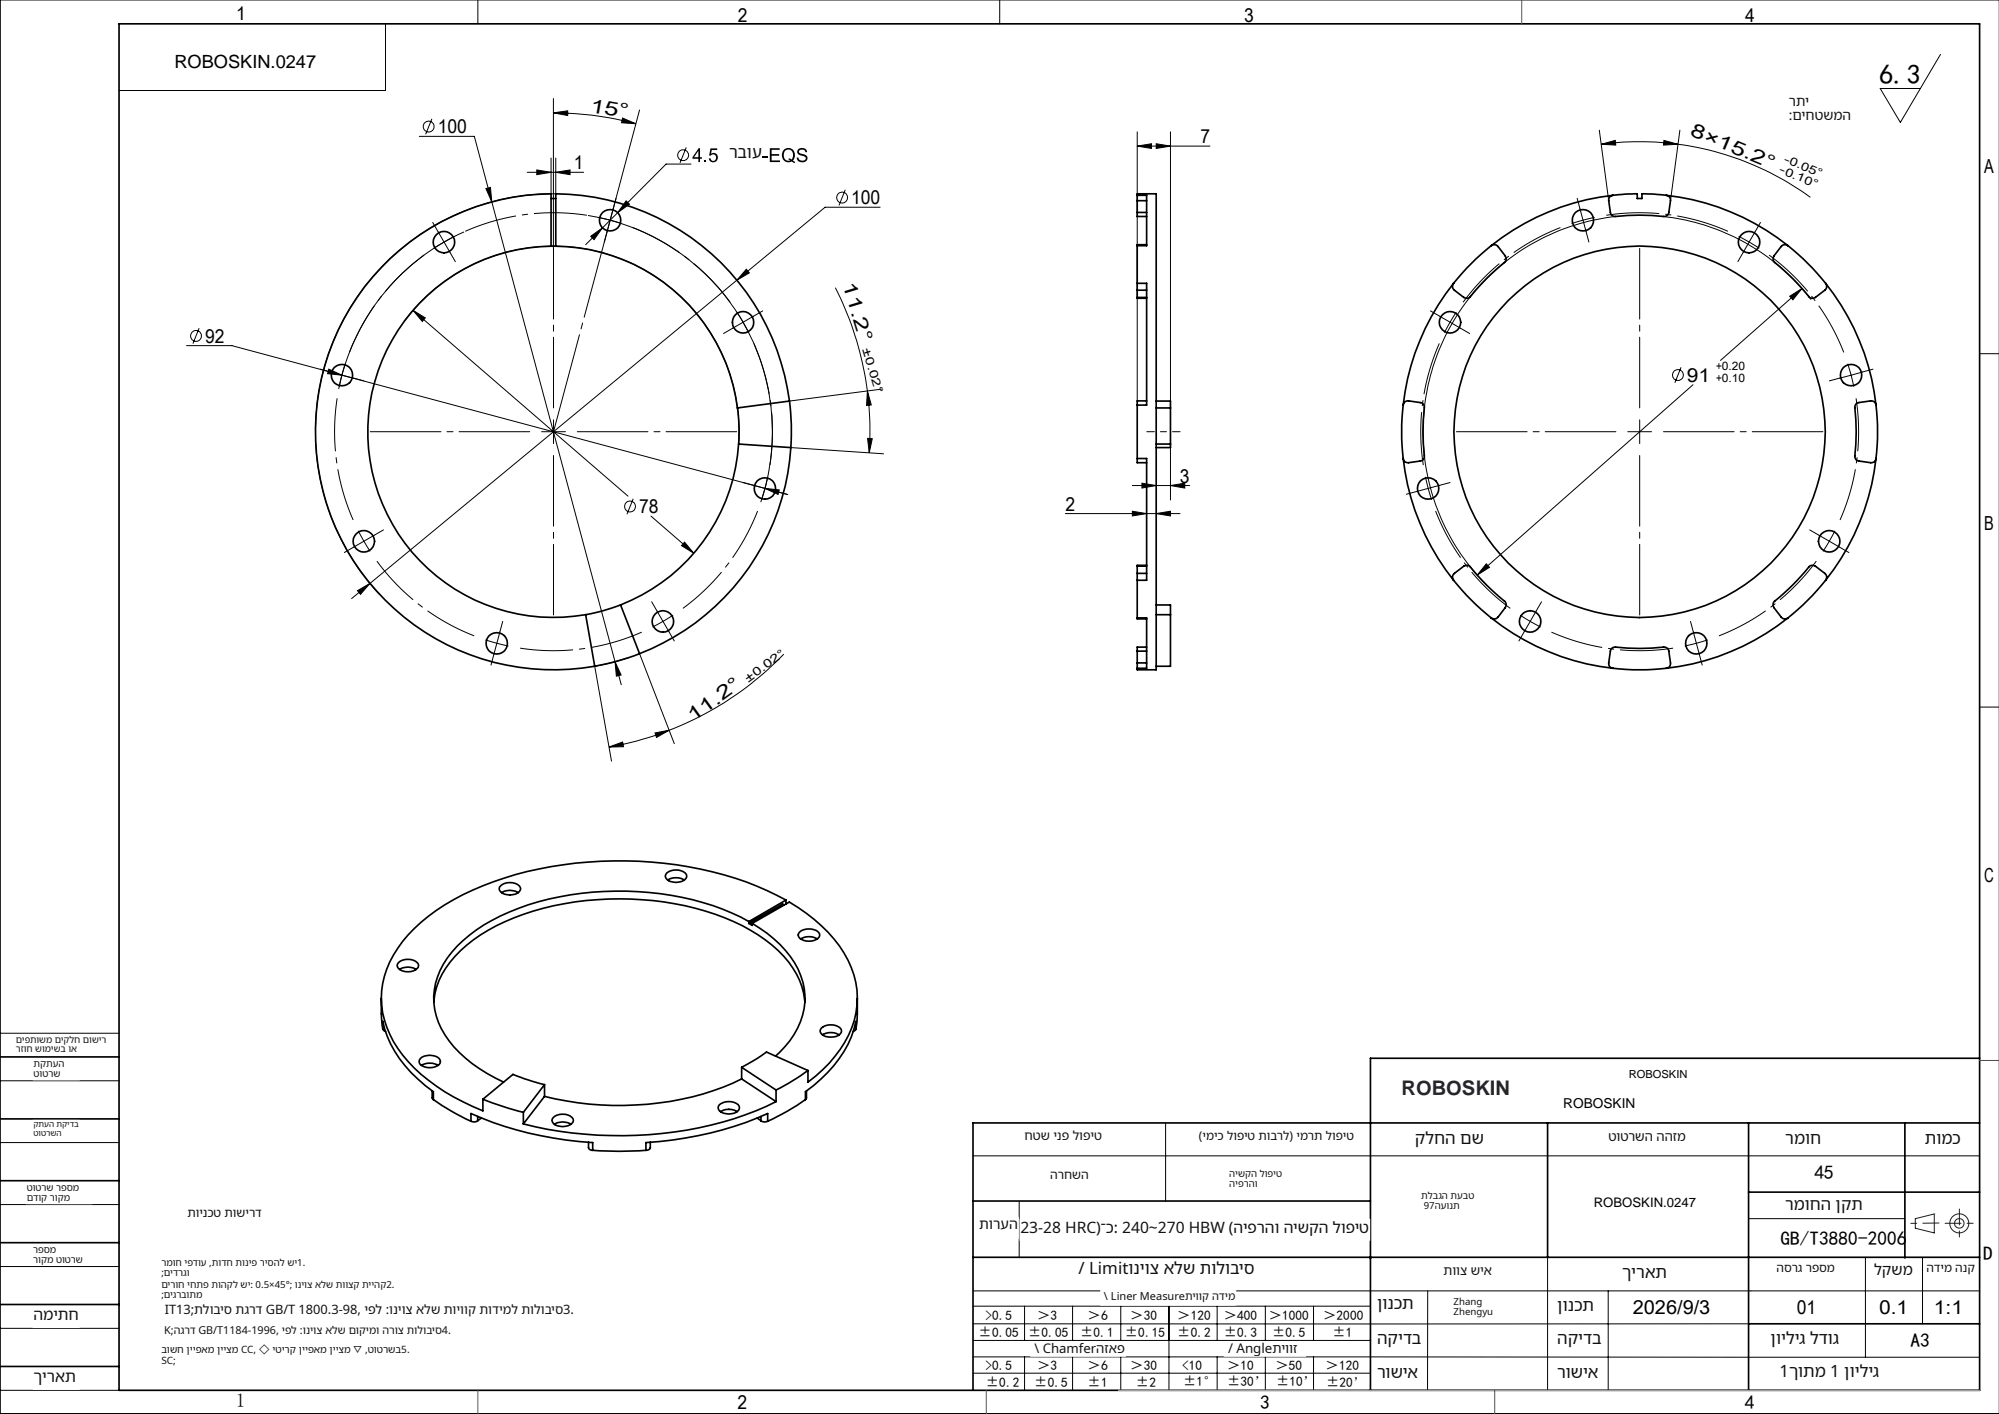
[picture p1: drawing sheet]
<svg xmlns="http://www.w3.org/2000/svg" width="420mm" height="297mm" viewBox="0 0 420 297" stroke-linecap="round" stroke-linejoin="round" font-family="sans-serif">
<g fill="none" stroke="#000" stroke-width=".21">
<path d="M100.4 0v5M210 0v5M420 0h-419.9v297h419.9M81 5v14h-56M407.7 11.4l-8.4 14.3-4.3-7.1h8.5M88.1 28.6h11.6l3.6 13.8M90.7 25l-1.3 3.2M102.1 39.6l.9-.2 .3 3zM110.8 36.2h11.8M112.8 35.7l3 .5-3 .5zM115.8 33.2v7.5M116.3 20.7v31.5"/>
<path d="M116.3 23.7l3-.4v1zM116.3 23.7a65.8 65.8 0 0 1 17.3 2.3M116.8 33.2v7.5a50 50 0 0 0-46.3 29.8 50 50 0 0 0 9.2 54.3M116.8 36.2l3-.5v1zM130.8 24.8l2.8 1.2-3-.2zM134.4 23.1l-6.2 23.1M144.2 31l-1.3 3.2M169.9 34.5h-30l-10.1 10.2M177.6 39.9l-1.3 3.2M238.9 30.7l3-.5v1zM238.9 27.7v56.5M238.9 30.7h15.3"/>
<path d="M242.9 30.2l3 .5-3 .5zM245.9 27.7v58M336 27.3l2 14.9M336.4 30.3l3-.8 .1 1zM336.4 30.3a61.4 61.4 0 0 1 16.1 0M349.6 29.5l2.9 .8-3 .2zM352.5 30.3a60.8 60.8 0 0 1 27.9 11.1M353 27.3l-2 14.9M97.5 48.7a46.1 46.1 0 0 0-26.3 33M103.3 42.4l25.9 96.6M123.5 45.3a46 46 0 0 1 36.3 60.2M124.1 49.6l2.5-1.7-1.8 2.4z"/>
<path d="M129.8 44.7l-6.8 6.7M131.6 42.2l.7 .7-2.5 1.8zM154.8 58.8l-80.9 66.9M156.8 56.5l.6 .8-2.6 1.5zM184.9 43.5h-11.5l-18.6 15.3M339.4 45.5a45.5 45.5 0 0 0-37.9 30.2 45.5 45.5 0 0 0 10.9 47.3M349.5 45.5a45.3 45.3 0 0 1 31 17.4M39.2 72.6h9.5l23.2 6.2M41.8 68.9l-1.3 3.3M69.1 77.5l2.8 1.3-3.1-.3zM69.4 78.1l2.5 .7M71.9 78.8l88.8 23.8"/>
<path d="M71.9 78.8l-.6 2.4M71.9 78.8l2.4 .6M72.6 76.4l-.7 2.4M84.9 67.5a39 39 0 0 1 44.8-13.4 39 39 0 0 1 25.5 39.2M86.8 65.2l2.6 1.6-.7 .7zM86.8 65.2l45.1 39M175.5 60.4a68.4 68.4 0 0 1 6.7 21.7M353.2 77.1l-1.3 3.3M376 62.2l2.6-1.6-1.9 2.4zM378.6 60.6l-17.1 15.1M388.2 76.4l.7 2.4M388.9 78.8l.6 2.4"/>
<path d="M388.9 78.8l-2.4 .6M391.3 78.1l-2.4 .7M415.9 74.3h4.1M166.2 94l19.4 1.3M182.2 82.1l.9 3-1 .1zM182.2 82.1a66 66 0 0 1 .4 13M182.3 92.1h1l-.7 3zM185.2 81.7l-19.3 2.5M245.9 93.3v11.7M355.7 80.8l-45.3 40M133 104.8l-1.3 3.2M136.8 108.4l9 7.8"/>
<path d="M143.8 113.9l2 2.3-2.6-1.6zM160.7 102.6l3 .3-.2 1zM160.7 102.6l4.8 1.3M223.8 107.9h24.1M237.9 102h12M237.9 107.4l3 .5-3 .5zM239.9 101.5l3 .5-3 .5zM242.9 107.9l3-.5v1zM245.9 102l3-.5v1zM312.3 118.4l.6 .8-2.5 1.6zM75.1 124.1l2.6-1.5-2 2.2zM129.2 139l1.3 2.8-1 .2z"/>
<path d="M129.2 139l1.3 4.8M132.1 138.1l-3.5 1.1-3.6 .7 3.5 20M134.4 137.3l7.3 18.9M164.7 137.4a67.7 67.7 0 0 1-24.1 16M128 156.9l2.8-1 .2 .9zM137.6 153.9l3-.5-2.7 1.5zM140.6 153.4a67.5 67.5 0 0 1-12.6 3.5M415.9 148.5h4.1M0 217h25M0 227h25M0 240h25M244.9 236v16.3"/>
<path d="M0 253h25M204.4 242.8h211.5M214.1 252.4v11.8M367.4 256h32.8M0 266h25M0 279h25M204.4 271.1h211.5M204.4 278.1h163M204.4 274.4h83.5M215.3 274.4v7.1M225.4 274.4v7.1M235.5 274.4v7.1"/>
<path d="M245.6 274.4v17.6M255.7 274.4v7.1M265.9 274.4v7.1M276 274.4v7.1M300 271.1l-.1 21M325.2 264.1v27.9M337.9 271.1v20.9M391.9 264.1v21M403.9 264.1v14M0 292h25M204.4 285l211.5 .1M204.4 288.4h83.5"/>
<path d="M204.5 281.5h83.5M215.3 285v7M225.4 285v7M235.5 285v7M255.7 285v7M265.9 285v7M276 285v7M287.9 292h128"/>
<circle cx="90.1" cy="26.6" r="1.14"/>
<circle cx="143.5" cy="32.6" r="1.14"/>
<circle cx="176.9" cy="41.5" r="1.15"/>
<circle cx="41.2" cy="70.6" r="1.14"/>
<circle cx="352.6" cy="78.8" r="1.14"/>
<circle cx="132.4" cy="106.4" r="1.15"/>
</g>
<g fill="none" stroke="#000" stroke-width=".21" stroke-dasharray="30.5 1.3 1.3 1.3" stroke-linecap="butt">
<path d="M93.3 50.8l-2.1 1.3M93.3 50.8l2.2-1.1M128.2 46.2l-2.4-.5M128.2 46.2l2.4 .8M332.6 46.2l-2.4 .8M332.6 46.2l2.4-.5M367.5 50.8l-2.2-1.1M367.5 50.8l2.1 1.3M156.1 67.7l-1.3-2.2M156.1 67.7l1.2 2.2M304.7 67.7l-1.2 2.2M304.7 67.7l1.3-2.2"/>
<path d="M76.5 113.7l1.3 2.1M76.5 113.7l-1.2-2.2M160.7 102.6l.6-2.4M160.7 102.6l-.7 2.4M300.1 102.6l.7 2.4M300.1 102.6l-.6-2.4M384.3 113.7l1.2-2.2M384.3 113.7l-1.3 2.1M104.4 135.1l2.4 .6M104.4 135.1l-2.4-.7M139.3 130.5l2.1-1.3M139.3 130.5l-2.2 1.2"/>
<path d="M321.5 130.5l2.2 1.2M321.5 130.5l-2.1-1.3M356.4 135.1l2.4-.7M356.4 135.1l-2.4 .6"/>
</g>
<g fill="none" stroke="#000" stroke-width=".21" stroke-dasharray="30.5 1.3 1.3 1.3" stroke-dashoffset="19.3" stroke-linecap="butt">
<path d="M89.1 53.6a46 46 0 0 0-15.7 20.4M123.3 45.2a46 46 0 0 0-25.5 3.4M327.8 47.8a46 46 0 0 0-20.4 15.7M363 48.6a46 46 0 0 0-25.5-3.4M153.4 63.5a46 46 0 0 0-20.4-15.7M302.4 72.1a46 46 0 0 0-3.4 25.6M387.4 74a46 46 0 0 0-15.7-20.4M70.8 83.7a46 46 0 0 0 3.4 25.5M161.8 97.7a46 46 0 0 0-3.4-25.6M79.2 117.9a46 46 0 0 0 20.4 15.7M301.6 107.3a46 46 0 0 0 15.7 20.5M386.6 109.2a46 46 0 0 0 3.4-25.5"/>
<path d="M109.3 136.1a46 46 0 0 0 25.5-3.3M143.5 127.8a46 46 0 0 0 15.7-20.5M326 132.8a46 46 0 0 0 25.5 3.3M361.2 133.6a46 46 0 0 0 20.4-15.7"/>
</g>
<g fill="none" stroke="#191924" stroke-width=".21">
<path d="M402.4 256l4-1v4l-4-1z"/>
<circle cx="411.7" cy="257" r="1"/>
<circle cx="411.7" cy="257" r="2"/>
</g>
<g fill="none" stroke="#000" stroke-width=".21" stroke-dasharray="30.5 1.3 1.3 1.3">
<path d="M92 48.7l-1.1-2M93.3 50.8l-1.3-2.1M93.3 50.8l1.2 2.2M94.5 53l1.2 2M127.6 48.7l-.6 2.1M128.2 46.2l.6-2.4M128.2 46.2l-.6 2.5M128.8 43.8l.6-2.1M332 43.8l-.6-2.1M332.6 46.2l-.6-2.4M332.6 46.2l.6 2.5M333.2 48.7l.6 2.1"/>
<path d="M366.3 53l-1.2 2M367.5 50.8l1.3-2.1M367.5 50.8l-1.2 2.2M368.8 48.7l1.1-2M69.4 78.1l-2.1-.6M74.3 79.4l2.2 .6M154 68.9l-2 1.2M156.1 67.7l2.2-1.3M156.1 67.7l-2.1 1.2M158.3 66.4l1.9-1.1M302.5 66.4l-1.9-1.1M304.7 67.7l-2.2-1.3"/>
<path d="M304.7 67.7l2.1 1.2M306.8 68.9l2 1.2M386.5 79.4l-2.2 .6M391.4 78.1l2.1-.6M116.3 90.7v-2.5M116.3 90.7h-2.5M116.3 90.7v2.5M116.3 90.7h2.5M344.5 90.7v-2.5M344.5 90.7h-2.5M344.5 90.7v2.5M344.5 90.7h2.5"/>
<path d="M74.3 114.9l-2 1.2M76.5 113.7l-2.2 1.2M76.5 113.7l2.1-1.3M78.6 112.4l2-1.1M158.3 101.9l-2.2-.5M160.7 102.6l2.4 .6M160.7 102.6l-2.4-.7M163.1 103.2l2.2 .6M297.7 103.2l-2.2 .6M300.1 102.6l-2.4 .6M300.1 102.6l2.4-.7M302.5 101.9l2.2-.5"/>
<path d="M382.2 112.4l-2-1.1M384.3 113.7l2.2 1.2M384.3 113.7l-2.1-1.3M386.5 114.9l2 1.2M103.7 137.5l-.5 2.2M104.4 135.1l-.7 2.4M104.4 135.1l.6-2.4M105 132.7l.6-2.2M138 128.4l-1.1-2M139.3 130.5l1.2 2.2M139.3 130.5l-1.3-2.1M140.5 132.7l1.2 1.9"/>
<path d="M320.3 132.7l-1.2 1.9M321.5 130.5l-1.2 2.2M321.5 130.5l1.3-2.1M322.8 128.4l1.1-2M355.8 132.7l-.6-2.2M356.4 135.1l.7 2.4M356.4 135.1l-.6-2.4M357.1 137.5l.5 2.2"/>
</g>
<path d="M111.3 90.7h-33.5M116.3 85.7v-33.5M116.3 95.7v33.5M121.3 90.7h33.5M339.5 90.7h-33.5M344.5 85.7v-33.5M344.5 95.7v33.5M349.5 90.7h33.5" fill="none" stroke="#000" stroke-width=".21" stroke-dasharray="30.5 1.3 1.3 1.3" stroke-dashoffset="15.6"/>
<path d="M247.9 90.7h-7" fill="none" stroke="#000" stroke-width=".21" stroke-dasharray="30.5 1.3 1.3 1.3" stroke-dashoffset="28.9"/>
<path d="M116.3 90.7l11.9-44.5" fill="none" stroke="#000" stroke-width=".21" stroke-dasharray="30.5 1.3 1.3 1.3" stroke-dashoffset="9.4"/>
<g fill="none" stroke="#000" stroke-width=".35">
<path d="M25 5h390.9v287h-390.9zM115.8 51.7a39 39 0 0 0-38.4 42.7 39 39 0 0 0 45.6 34.7M115.8 51.7v-11a50 50 0 0 0-49.3 54.6 50 50 0 0 0 58.5 44.6M115.8 51.7h1M115.8 41.7h1M116.8 51.7a39 39 0 0 1 38.1 34M116.8 51.7v-11a50 50 0 0 1 49.1 43.5M238.9 41v-.3h4v100h-4v-.3M238.9 59.5h2v25.6h-2M238.9 51.6v7.9M238.9 41h2v10.6h-2M238.9 59.5v1.5"/>
<path d="M238.9 41v1.2M238.9 44.6v.9h2M238.9 42.2v2.4M238.9 42.2h2M238.9 44.6h2M240.9 51.4h-2v.2M305.4 59.5a50.4 50.4 0 0 0-10.6 25.6M313.3 51.6a1.03 1.03 0 0 1 1.4 .2l1.6 2a1.03 1.03 0 0 1-.2 1.3 56.4 56.4 0 0 0-7.5 7.4l-.5 .1-.5-.1-2-1.5a1.03 1.03 0 0 1-.2-1.5M313.3 51.6a52.3 52.3 0 0 0-7.9 7.9M338.9 41a.98 .98 0 0 0-.9 1.2l.3 2.4a.98 .98 0 0 0 1.1 .9 58.4 58.4 0 0 1 10.5-.1l.5-.2 .2-.4 .4-2.6a.98 .98 0 0 0-.9-1.2M338.9 41l5.1-.3v1h1v-1l5.1 .3M338.9 41a50.4 50.4 0 0 0-25.6 10.6"/>
<path d="M350.1 41a50.4 50.4 0 0 1 25.6 10.6M375.7 51.6a1.03 1.03 0 0 0-1.5 .2l-1.5 2a1.03 1.03 0 0 0 .2 1.3 56.4 56.4 0 0 1 7.4 7.4l.6 .1 .5-.1 2-1.5a1.03 1.03 0 0 0 .2-1.5M375.7 51.6a52.3 52.3 0 0 1 7.9 7.9M383.6 59.5a50.4 50.4 0 0 1 10.6 25.6M238.9 62.5v.1h2M238.9 61h2M238.9 62.5h2M238.9 61v1.5M154.9 85.7a37.1 37.1 0 0 1 .3 7.6M155.2 93.3a39.1 39.1 0 0 1-24.8 33.8M155.2 93.3l11 .7M165.9 84.2a48.4 48.4 0 0 1 .3 9.8"/>
<path d="M165.9 84.2l-11 1.5M166.2 94a49.9 49.9 0 0 1-31.8 43.3M238.9 96.3h2v25.6h-2M238.9 85.1v11.2M238.9 96.3v.9h2M240.9 84.2h-2v.9M242.9 84.2h3v1.5M242.9 85.7h3M242.9 93.3h3M245.9 85.7v7.6M245.9 93.3v.7h-3M294.8 85.1a.98 .98 0 0 1 1.1-.9l2.5 .4a.98 .98 0 0 1 .9 1.1 58.4 58.4 0 0 0-.1 10.4l-.3 .5-.3 .2-2.7 .4a.98 .98 0 0 1-1.1-.9"/>
<path d="M294.8 85.1a49.7 49.7 0 0 0 0 11.2M294.8 96.3a50.4 50.4 0 0 0 10.6 25.6M394.2 85.1a.98 .98 0 0 0-1.2-.9l-2.4 .4a.98 .98 0 0 0-.9 1.1 58.4 58.4 0 0 1 0 10.4l.3 .5 .4 .2 2.6 .4a.98 .98 0 0 0 1.2-.9M394.2 85.1a49.7 49.7 0 0 1 0 11.2M394.2 96.3a50.4 50.4 0 0 1-10.6 25.6M238.9 118.9v1.5M238.9 118.9h2M240.9 118.7h-2v.2M123 129.1l2 10.8M130.4 127.1a40.5 40.5 0 0 1-7.4 2M130.4 127.1l4 10.2M134.4 137.3a51 51 0 0 1-9.4 2.6"/>
<path d="M238.9 129.8h2v10.6h-2M238.9 121.9v7.9M238.9 120.4v1.5M238.9 129.8v.2h2M238.9 139.2v1.2M238.9 120.4h2M238.9 136.8v2.4M238.9 139.2h2M238.9 136.8h2M240.9 135.9h-2v.9M242.9 127.1h3v2M242.9 129.1h3"/>
<path d="M245.9 129.1v10.8h-3M305.4 121.9a1.03 1.03 0 0 1 .2-1.5l2-1.5a1.03 1.03 0 0 1 1.3 .2 56.4 56.4 0 0 0 7.4 7.4l.1 .6-.1 .5-1.6 2a1.03 1.03 0 0 1-1.4 .2M305.4 121.9a52.3 52.3 0 0 0 7.9 7.9M313.3 129.8a50.4 50.4 0 0 0 25.6 10.6M375.7 129.8a50.4 50.4 0 0 1-25.6 10.6M383.6 121.9a1.03 1.03 0 0 0-.2-1.5l-2-1.5a1.03 1.03 0 0 0-1.4 .2 56.4 56.4 0 0 1-7.4 7.4l-.1 .6 .2 .5 1.5 2a1.03 1.03 0 0 0 1.5 .2M383.6 121.9a52.3 52.3 0 0 1-7.9 7.9M338.9 140.4a.98 .98 0 0 1-.9-1.2l.3-2.4a.98 .98 0 0 1 1.1-.9 58.4 58.4 0 0 0 10.5 .1l.5 .2 .2 .4 .4 2.6a.98 .98 0 0 1-.9 1.2M338.9 140.4a49.7 49.7 0 0 0 11.2 0M105.2 186.1a3 3 0 0 1 4.1 .2 1.38 1.38 0 0 1-1.6 1.6 2.33 2.33 0 0 1-2.8-1.2zM105.4 187.5a3.3 3.3 0 0 1 3.5 0M140.1 183.4a3.1 3.1 0 0 1 4.1 .3 1.43 1.43 0 0 1-1.6 1.6 2.35 2.35 0 0 1-2.8-1.3z"/>
<path d="M140.3 184.9a3.3 3.3 0 0 1 3.5 0M157.3 193.6a57.9 57.9 0 0 0-30.4-6.3 52.3 52.3 0 0 0-26.8 8 20.5 20.5 0 0 0-8.6 11.2 14.6 14.6 0 0 0 3.9 13.4 30.9 30.9 0 0 0 10.4 7.4M157.3 194l.7 .4v-.4M157.3 193.6v.4M158 194l7.8-4.5a29.4 29.4 0 0 1 13.1 13.7 18 18 0 0 1-3.5 18.7 29.9 29.9 0 0 1-5.6 5.4v-2.4M158 194a22.8 22.8 0 0 1 10.2 10.9 14.2 14.2 0 0 1-3.3 15l-2 1.9M164.8 190.1l-.4-.2-7.1 4.1M165.1 189.1a73.3 73.3 0 0 0-36.2-8.3 71.7 71.7 0 0 0-33.6 8.2 31.3 31.3 0 0 0-13.4 13.1 17.6 17.6 0 0 0 1.7 18.1 37.5 37.5 0 0 0 15.7 12.2l2.2 .9v-2.4M165.1 189.1v.8M165.1 189.1l-7.8 4.5M168 195.8a3.1 3.1 0 0 1 4.2 .3 1.43 1.43 0 0 1-1.7 1.6 2.78 2.78 0 0 1-2.7-1v-.6zM168.2 197.2a3.4 3.4 0 0 1 3.5 0"/>
<path d="M80.1 209.7l.1 4 .2 2.5M80.4 216.2v-1.6a23.6 23.6 0 0 0 9 13.4l1.7 1.3v1.7M80.4 216.2l.6 .4M83.7 202.2a3.1 3.1 0 0 1 4.2 .3 1.47 1.47 0 0 1-1.6 1.6 2.42 2.42 0 0 1-2.9-1.3zM84 203.6a3.3 3.3 0 0 1 3.5 0M91.2 210.5a16 16 0 0 1 5.6-10.8 39.3 39.3 0 0 1 17.3-8.9 64.2 64.2 0 0 1 38.2 2 30.2 30.2 0 0 1 14.3 10.5 14.8 14.8 0 0 1 2.5 7.2M172.6 215.9a3.1 3.1 0 0 1 4.1 .3 1.43 1.43 0 0 1-1.5 1.6 2.35 2.35 0 0 1-2.9-1.2zM172.8 217.4a3.3 3.3 0 0 1 3.5 0M179.8 216.2v-1.6a22.4 22.4 0 0 1-7.3 12.1l-3.3 2.6v1.7M179.8 216.2l-.5 .4M180.1 209.7v4.9l-.3 1.6M0 222h25"/>
<path d="M0 235h25M88.3 222.3a3 3 0 0 1 4.2 .3 1.11 1.11 0 0 1-1.1 1.5 2.95 2.95 0 0 1-3.3-.8v-.3zM88.5 223.8a3.6 3.6 0 0 1 3.5 0M90.8 229.2v1.4l.3 .4M91.1 231a49 49 0 0 0 7.9 4.5M99 235.5v-1.6a73.2 73.2 0 0 0 25.5 6.1v1.6M100.4 235.4a1.37 1.37 0 0 1-1.4 .1M100.4 234.5v.9M101.1 234.8l-.7 .6M101.5 230.9l5.1 1.8 3.4 .9M110 233.6v2.5M114.4 227.8l-4.2-1.2-2.4-.9-6.3 5.2"/>
<path d="M114.4 230.3l-4.4 5.8M114.4 227.8v2.5M114.4 227.8l-4.4 5.8M116.3 234.7a3.1 3.1 0 0 1 4.1 .3 1.43 1.43 0 0 1-1.6 1.6 2.35 2.35 0 0 1-2.8-1.3zM116.5 236.1a3.3 3.3 0 0 1 3.5 0M123.6 239.9v1.1a.79 .79 0 0 0 .9 .6M136.6 239.9v1.1a.8 .8 0 0 1-.9 .6M151.2 232a3.1 3.1 0 0 1 4.1 .3 1.38 1.38 0 0 1-1.6 1.6 2.6 2.6 0 0 1-2.7-.9v-.7zM151.4 233.5a3.3 3.3 0 0 1 3.5 0M155.8 226.6a60.7 60.7 0 0 1-34.4 5l-7-1.3M155.8 224.2l3.4-2 1.8-1.2 8.8 3.9M155.8 226.6l7.3 4.8"/>
<path d="M155.8 224.2v2.4M155.8 224.2l7.3 4.7M159.1 234.8l.8 .6M159.9 235.4a1.37 1.37 0 0 0 1.4 .1M159.9 234.5v.9M161.3 235.5v-1.6a73.2 73.2 0 0 1-25.6 6.1v1.6M163.1 231.4a75.6 75.6 0 0 1-37.5 7 80.3 80.3 0 0 1-15.6-2.3M163.1 228.9v2.5M169.2 231a47.4 47.4 0 0 1-7.9 4.5M169.4 229.2v1.4l-.2 .4M169.8 224.9l-4.1 2.6-2.6 1.4M325.2 235.9v28.2"/>
<path d="M367.4 235.9v56.1M400.2 235.9v28.3M415.9 235.9h-211.5v56.1M415.9 222.3h-128v69.7M0 248h25M124.5 241.6a74 74 0 0 0 11.2 0M204.4 252.3h83.5M367.4 250.4h48.5M0 261h25M0 274h25M204.4 264.1h211.5M367.4 278.1h48.5"/>
<path d="M0 287h25"/>
<circle cx="93.3" cy="50.9" r="2.25"/>
<circle cx="128.2" cy="46.3" r="2.25"/>
<circle cx="332.6" cy="46.3" r="2.25"/>
<circle cx="367.5" cy="50.9" r="2.25"/>
<circle cx="71.9" cy="78.8" r="2.25"/>
<circle cx="156.1" cy="67.7" r="2.24"/>
<circle cx="304.7" cy="67.7" r="2.25"/>
<circle cx="388.9" cy="78.8" r="2.25"/>
<circle cx="344.5" cy="90.7" r="39"/>
<circle cx="76.5" cy="113.7" r="2.25"/>
<circle cx="160.7" cy="102.6" r="2.25"/>
<circle cx="300.1" cy="102.6" r="2.25"/>
<circle cx="384.3" cy="113.7" r="2.25"/>
<circle cx="104.4" cy="135.1" r="2.25"/>
<circle cx="139.3" cy="130.5" r="2.25"/>
<circle cx="321.5" cy="130.5" r="2.25"/>
<circle cx="356.4" cy="135.1" r="2.25"/>
</g>
<path d="M407.4 256.9l-5.9 .1M408.7 256.9h6M411.7 253.9v6" fill="none" stroke="#191924" stroke-width=".21" stroke-dasharray="6.3 1.3 1.3 1.3" stroke-dashoffset="3"/>
<path d="M235 292h180.9" fill="none" stroke="#c0c0c0" stroke-width=".21"/>
<path d="M319.7 0v5M415.9 222.7h4.1M100.4 292v5M207.2 292v5M314 292v5" fill="none" stroke="#00f" stroke-width=".21"/>
<path d="M406.4 255h.1" fill="none" stroke="#0ff" stroke-width=".21"/>
<g fill="#000">
<path d="M112.8 35.7l3 .5-3 .5zM116.8 36.2l3-.5v1zM237.9 107.4l3 .5-3 .5zM242.9 107.9l3-.5v1z"/>
<path d="M130.8 24.8l2.8 1.2-3-.2zM116.3 23.7l3-.4v1z"/>
<path d="M349.6 29.5l2.9 .8-3 .2zM336.4 30.3l3-.8 .1 1z"/>
<path d="M124.1 49.6l.7 .7 1.8-2.4zM131.6 42.2l-1.8 2.5 2.5-1.8zM75.1 124.1l.6 .7 2-2.2zM156.8 56.5l-2 2.3 2.6-1.5zM86.8 65.2l1.9 2.3 .7-.7zM143.8 113.9l-.6 .7 2.6 1.6zM160.7 102.6l2.8 1.3 .2-1zM69.1 77.5l-.3 1 3.1 .3zM129.2 139l.3 3 1-.2zM102.1 39.6l1.2 2.8-.3-3zM238.9 30.7l3-.5v1zM242.9 30.2l3 .5-3 .5zM312.3 118.4l-1.9 2.4 2.5-1.6zM376 62.2l.7 .8 1.9-2.4z"/>
<path d="M182.3 92.1h1l-.7 3zM182.2 82.1l.9 3-1 .1z"/>
<path d="M245.9 102l3-.5v1zM239.9 101.5l3 .5-3 .5z"/>
<path d="M128 156.9l2.8-1 .2 .9zM137.6 153.9l3-.5-2.7 1.5z"/>
</g>
<g fill="#fff" stroke="#fff" stroke-width=".35">
<path d="M36.7 9.6h31v5.9h-31z"/>
<path d="M334.9 250.2h22.4v4.3h-22.4z"/>
<path d="M145.4 29.7h24.5v5.7h-24.5z"/>
<path d="M39.4 253.5h15.6v4.9h-15.6z"/>
<path d="M33.9 264.1h31.4v4.3h-31.4z"/>
<path d="M33.9 268.9h56v4.3h-56z"/>
<path d="M33.9 273.7h87.4v4.2h-87.4z"/>
<path d="M33.9 278.4h61.5v4.3h-61.5z"/>
<path d="M33.9 282.5h54.1v4.4h-54.1z"/>
<path d="M375.9 19.9h17.4v6.1h-17.4z"/>
<path d="M5.6 248.5h13.6v4.3h-13.6z"/>
<path d="M7 274.5h9.6v4.3h-9.6z"/>
<path d="M7 287.5h9.6v4.3h-9.6z"/>
<path d="M7 261.5h10.9v4.2h-10.9z"/>
<path d="M3.3 217.4h19.1v4.2h-19.1z"/>
<path d="M7 235.4h9.6v4.2h-9.6z"/>
<path d="M7.1 222.5h9.5v4.2h-9.5z"/>
<path d="M298.6 250.2h16.3v4.3h-16.3z"/>
<path d="M404.4 237.3h8.2v4.2h-8.2z"/>
<path d="M215.3 237.3h16.3v4.2h-16.3z"/>
<path d="M251.9 237.3h32.6v4.2h-32.6z"/>
<path d="M205.7 255.8h8.2v4.2h-8.2z"/>
<path d="M220.6 245.5h8.2v4.3h-8.2z"/>
<path d="M258.3 245.5h16.3v4.3h-16.3z"/>
<path d="M214.4 256.2h73.3v4.2h-73.3z"/>
<path d="M375.1 237.3h16.3v4.3h-16.3z"/>
<path d="M337.9 237.3h16.3v4.3h-16.3z"/>
<path d="M342.2 224.2h50.8v4.4h-50.8z"/>
<path d="M297.3 237.3h16.3v4.2h-16.3z"/>
<path d="M404.8 265.2h10.2v4.2h-10.2z"/>
<path d="M393.7 265.2h8.2v4.2h-8.2z"/>
<path d="M289.3 272h10.2v4.2h-10.2z"/>
<path d="M303.3 265.5h10.2v4.2h-10.2z"/>
<path d="M289.3 279.5h10.2v4.2h-10.2z"/>
<path d="M327.2 286.5h10.2v4.3h-10.2z"/>
<path d="M373 286.3h36.6v4.2h-36.6z"/>
<path d="M327.2 279.4h10.2v4.2h-10.2z"/>
<path d="M373.2 265.2h12.3v4.2h-12.3z"/>
<path d="M289.3 286.6h10.2v4.2h-10.2z"/>
<path d="M305.4 272.5h12.2v4.3h-12.2z"/>
<path d="M231.3 271.1h28.3v3h-28.3z"/>
<path d="M216.6 281.9h19.8v2.9h-19.8z"/>
<path d="M257.3 281.9h16.9v2.9h-16.9z"/>
<path d="M225.7 264.7h39.5v5.2h-39.5z"/>
<path d="M372 279.5h16.3v4.2h-16.3z"/>
<path d="M340.8 265.5h10.2v4.2h-10.2z"/>
<path d="M327.2 272.5h10.2v4.3h-10.2z"/>
<path d="M375.1 251.4h16.3v4.2h-16.3z"/>
<path d="M328.5 229.2h78.3v4.4h-78.3z"/>
<path d="M342.2 223.6h51.5v3.6h-51.5z"/>
</g>
<text font-size="5.8" x="394.8" y="17.7">6.3</text>
<text font-size="4.2" fill="#1f2633" x="294.5" y="230">ROBOSKIN</text>
<g font-size="4.1">
<text x="49.6" y="4.3">1</text>
<text x="155.1" y="4.6">2</text>
<text x="261.4" y="4.6">3</text>
<text x="366.6" y="4.6">4</text>
<text x="123.8" y="23.4" transform="rotate(10 123.8 23.4)">1 5 °</text>
<text x="92" y="28">100</text>
<text x="354.9" y="28.4" transform="rotate(23 354.9 28.4)">8 × 1 5 .2 °</text>
<text x="120.6" y="35.6">1</text>
<text x="252.2" y="30.1">7</text>
<text x="416.9" y="36.3">A</text>
<text x="178.8" y="42.9">100</text>
<text x="177" y="59.7" transform="rotate(73 177 59.7)">1 1 .2 °</text>
<text x="43.1" y="72">92</text>
<text x="354.4" y="80.2">91</text>
<text x="247.9" y="101.4">3</text>
<text x="134.3" y="107.8">78</text>
<text x="223.8" y="107.3">2</text>
<text x="416.9" y="111.3">B</text>
<text x="145.6" y="151.7" transform="rotate(-36 145.6 151.7)">1 1 .2 °</text>
<text x="416.9" y="185.3">C</text>
<text x="381.2" y="247.7">45</text>
<text x="374.1" y="261.4">GB/T3880-2006</text>
<text x="416.7" y="264.6">D</text>
<text x="343.1" y="276">2026/9/3</text>
<text x="377.5" y="276">01</text>
<text x="394.8" y="276">0.1</text>
<text x="406.3" y="276">1:1</text>
<text x="401.4" y="283">A3</text>
<text x="49.6" y="295.6">1</text>
<text x="154.9" y="296">2</text>
<text x="264.7" y="296">3</text>
<text x="366.6" y="296">4</text>
</g>
<g font-size="4">
<text x="145.4" y="34">4.5</text>
<text x="160.1" y="34">-EQS</text>
</g>
<text font-size="3.8" x="36.7" y="14.2">ROBOSKIN.0247</text>
<g font-size="3.5" fill="#111">
<text x="153.2" y="33.1">רבוע</text>
<text x="297.3" y="240.2">קלחה םש</text>
<text x="375.1" y="240.2">רמוח</text>
<text x="404.4" y="240.2">תומכ</text>
<text x="375.1" y="254.2">רמוחה ןקת</text>
<text x="226.6" y="267.6">/ Limitוניוצ אלש תולוביס</text>
<text x="340.8" y="268.4">ךיראת</text>
<text x="289.3" y="274.9">ןונכת</text>
<text x="327.2" y="275.4">ןונכת</text>
<text x="289.3" y="282.4">הקידב</text>
<text x="327.2" y="282.3">הקידב</text>
<text x="372" y="282.4">ןויליג לדוג</text>
<text x="289.3" y="289.5">רושיא</text>
<text x="327.2" y="289.4">רושיא</text>
<text x="373.9" y="289.2">1ךותמ 1 ןויליג</text>
</g>
<g font-size="3.3" fill="#111">
<text x="214.4" y="258.9">23-28 HRC(־כ: 240~270 HBW )היפרהו הישקה לופיט</text>
<text x="7" y="277.2">המיתח</text>
<text x="7" y="290.3">ךיראת</text>
</g>
<text font-size="3.2" fill="#111" x="393.7" y="267.8">לקשמ</text>
<text font-size="3" fill="#111" x="205.7" y="258.2">תורעה</text>
<g font-size="2.9" fill="#111">
<text x="375.9" y="22.3">רתי</text>
<text x="375.9" y="25.3">:</text>
<text x="376.6" y="25.3">םיחטשמה</text>
</g>
<text font-size="2.9" x="328.5" y="232.7">ROBOSKIN</text>
<g font-size="2.8" fill="#111">
<text x="337.9" y="239.6">טוטרשה ההזמ</text>
<text x="217.4" y="284.1">\ Chamferהזאפ</text>
<text x="258" y="284.2">/ Angleתיווז</text>
</g>
<g font-size="2.8">
<text x="334.9" y="253.6">ROBOSKIN.0247</text>
<text x="205.6" y="280.8">±0.05</text>
<text x="207" y="277.2">&gt;0.5</text>
<text x="216" y="280.8">±0.05</text>
<text x="217.9" y="277.2">＞3</text>
<text x="227" y="280.8">±0.1</text>
<text x="228.5" y="277.2">＞6</text>
<text x="236.3" y="280.8">±0.15</text>
<text x="237.5" y="277.2">＞30</text>
<text x="247.4" y="280.8">±0.2</text>
<text x="247.4" y="277.2">＞120</text>
<text x="257.1" y="280.8">±0.3</text>
<text x="257.1" y="277.2">＞400</text>
<text x="266.6" y="277.2">＞1000</text>
<text x="267.3" y="280.8">±0.5</text>
<text x="278" y="277.2">＞2000</text>
<text x="279.9" y="280.8">±1</text>
<text x="207" y="287.8">&gt;0.5</text>
<text x="217.9" y="287.8">＞3</text>
<text x="228.5" y="287.8">＞6</text>
<text x="237.5" y="287.8">＞30</text>
<text x="248.4" y="287.8">&lt;10</text>
<text x="257.8" y="287.8">＞10</text>
<text x="268" y="287.8">＞50</text>
<text x="278.5" y="287.8">＞120</text>
<text x="207.1" y="291.3">±0.2</text>
<text x="217.3" y="291.3">±0.5</text>
<text x="228.5" y="291.3">±1</text>
<text x="238.7" y="291.3">±2</text>
<text x="248.6" y="291.1">±1°</text>
<text x="257.8" y="291.1">±30’</text>
<text x="268.1" y="291.1">±10’</text>
<text x="278.6" y="291.2">±20’</text>
</g>
<g font-size="2.7" fill="#111">
<text x="303.3" y="267.7">תווצ שיא</text>
<text x="34.6" y="275.9">IT13;תלוביס תגרד GB/T 1800.3-98, יפל :וניוצ אלש תויווק תודימל תולוביס3.</text>
</g>
<g font-size="2.6" fill="#111">
<text x="215.3" y="239.5">חטש ינפ לופיט</text>
<text x="220.6" y="247.7">הרחשה</text>
<text x="39.4" y="255.7">תוינכט תושירד</text>
</g>
<g font-size="2.5" fill="#111">
<text x="251.9" y="239.4">)ימיכ לופיט תוברל( ימרת לופיט</text>
<text x="373.2" y="267.3">הסרג רפסמ</text>
<text x="404.8" y="267.3">הדימ הנק</text>
</g>
<g font-size="2.4">
<text x="374.6" y="34" transform="rotate(23 374.6 34)">-0.05°</text>
<text x="373.7" y="36.2" transform="rotate(23 373.7 36.2)">-0.10°</text>
<text x="181.1" y="73.4" transform="rotate(73 181.1 73.4)">± 0 .0 2 °</text>
<text x="360.6" y="77.8">+0.20</text>
<text x="360.6" y="80.2">+0.10</text>
<text x="157.2" y="143.4" transform="rotate(-36 157.2 143.4)">± 0 .0 2 °</text>
</g>
<text font-size="2.3" x="342.2" y="226.5">ROBOSKIN</text>
<g font-size="2.3" fill="#111">
<text x="231.9" y="273">\ Liner Measureתיווק הדימ</text>
<text x="34.5" y="280.3">K;הגרד GB/T1184-1996, יפל :וניוצ אלש םוקימו הרוצ תולוביס4.</text>
</g>
<g font-size="2.1" fill="#111">
<text x="33.9" y="286.4">SC;</text>
<text x="33.9" y="284.2">בושח ןייפאמ ןייצמ CC, ◇ יטירק ןייפאמ ןייצמ ▽ ,טוטרשב5.</text>
</g>
<g font-size="2" fill="#111">
<text x="3.3" y="219">םיפתושמ םיקלח םושיר</text>
<text x="3.3" y="221">רזוח שומישב וא</text>
<text x="7.1" y="224.2">תקתעה</text>
<text x="7.1" y="226.3">טוטרש</text>
<text x="5.6" y="250.2">טוטרש רפסמ</text>
<text x="258.3" y="247.2">הישקה לופיט</text>
<text x="258.3" y="249.3">היפרהו</text>
<text x="298.6" y="251.9">תלבגה תעבט</text>
<text x="5.6" y="252.3">םדוק רוקמ</text>
<text x="299.1" y="254">97העונת</text>
<text x="7" y="263.1">רפסמ</text>
<text x="7" y="265.3">רוקמ טוטרש</text>
<text x="33.9" y="265.8">רמוח יפדוע ,תודח תוניפ ריסהל שי1.</text>
<text x="33.9" y="267.9">;</text>
<text x="34.4" y="267.9">םידרגו</text>
<text x="33.9" y="270.6">םירוח יחתפ תוהקל שי: 0.5×45°; וניוצ אלש תווצק תייהק2.</text>
<text x="33.9" y="272.7">;</text>
<text x="34.4" y="272.7">םיגרבותמ</text>
<text x="305.4" y="274.2">Zhang</text>
<text x="305.4" y="276.3">Zhengyu</text>
</g>
<g font-size="1.7" fill="#111">
<text x="7" y="238.6">טוטרשה</text>
<text x="7" y="236.8">קתעה תקידב</text>
</g>
</svg>
